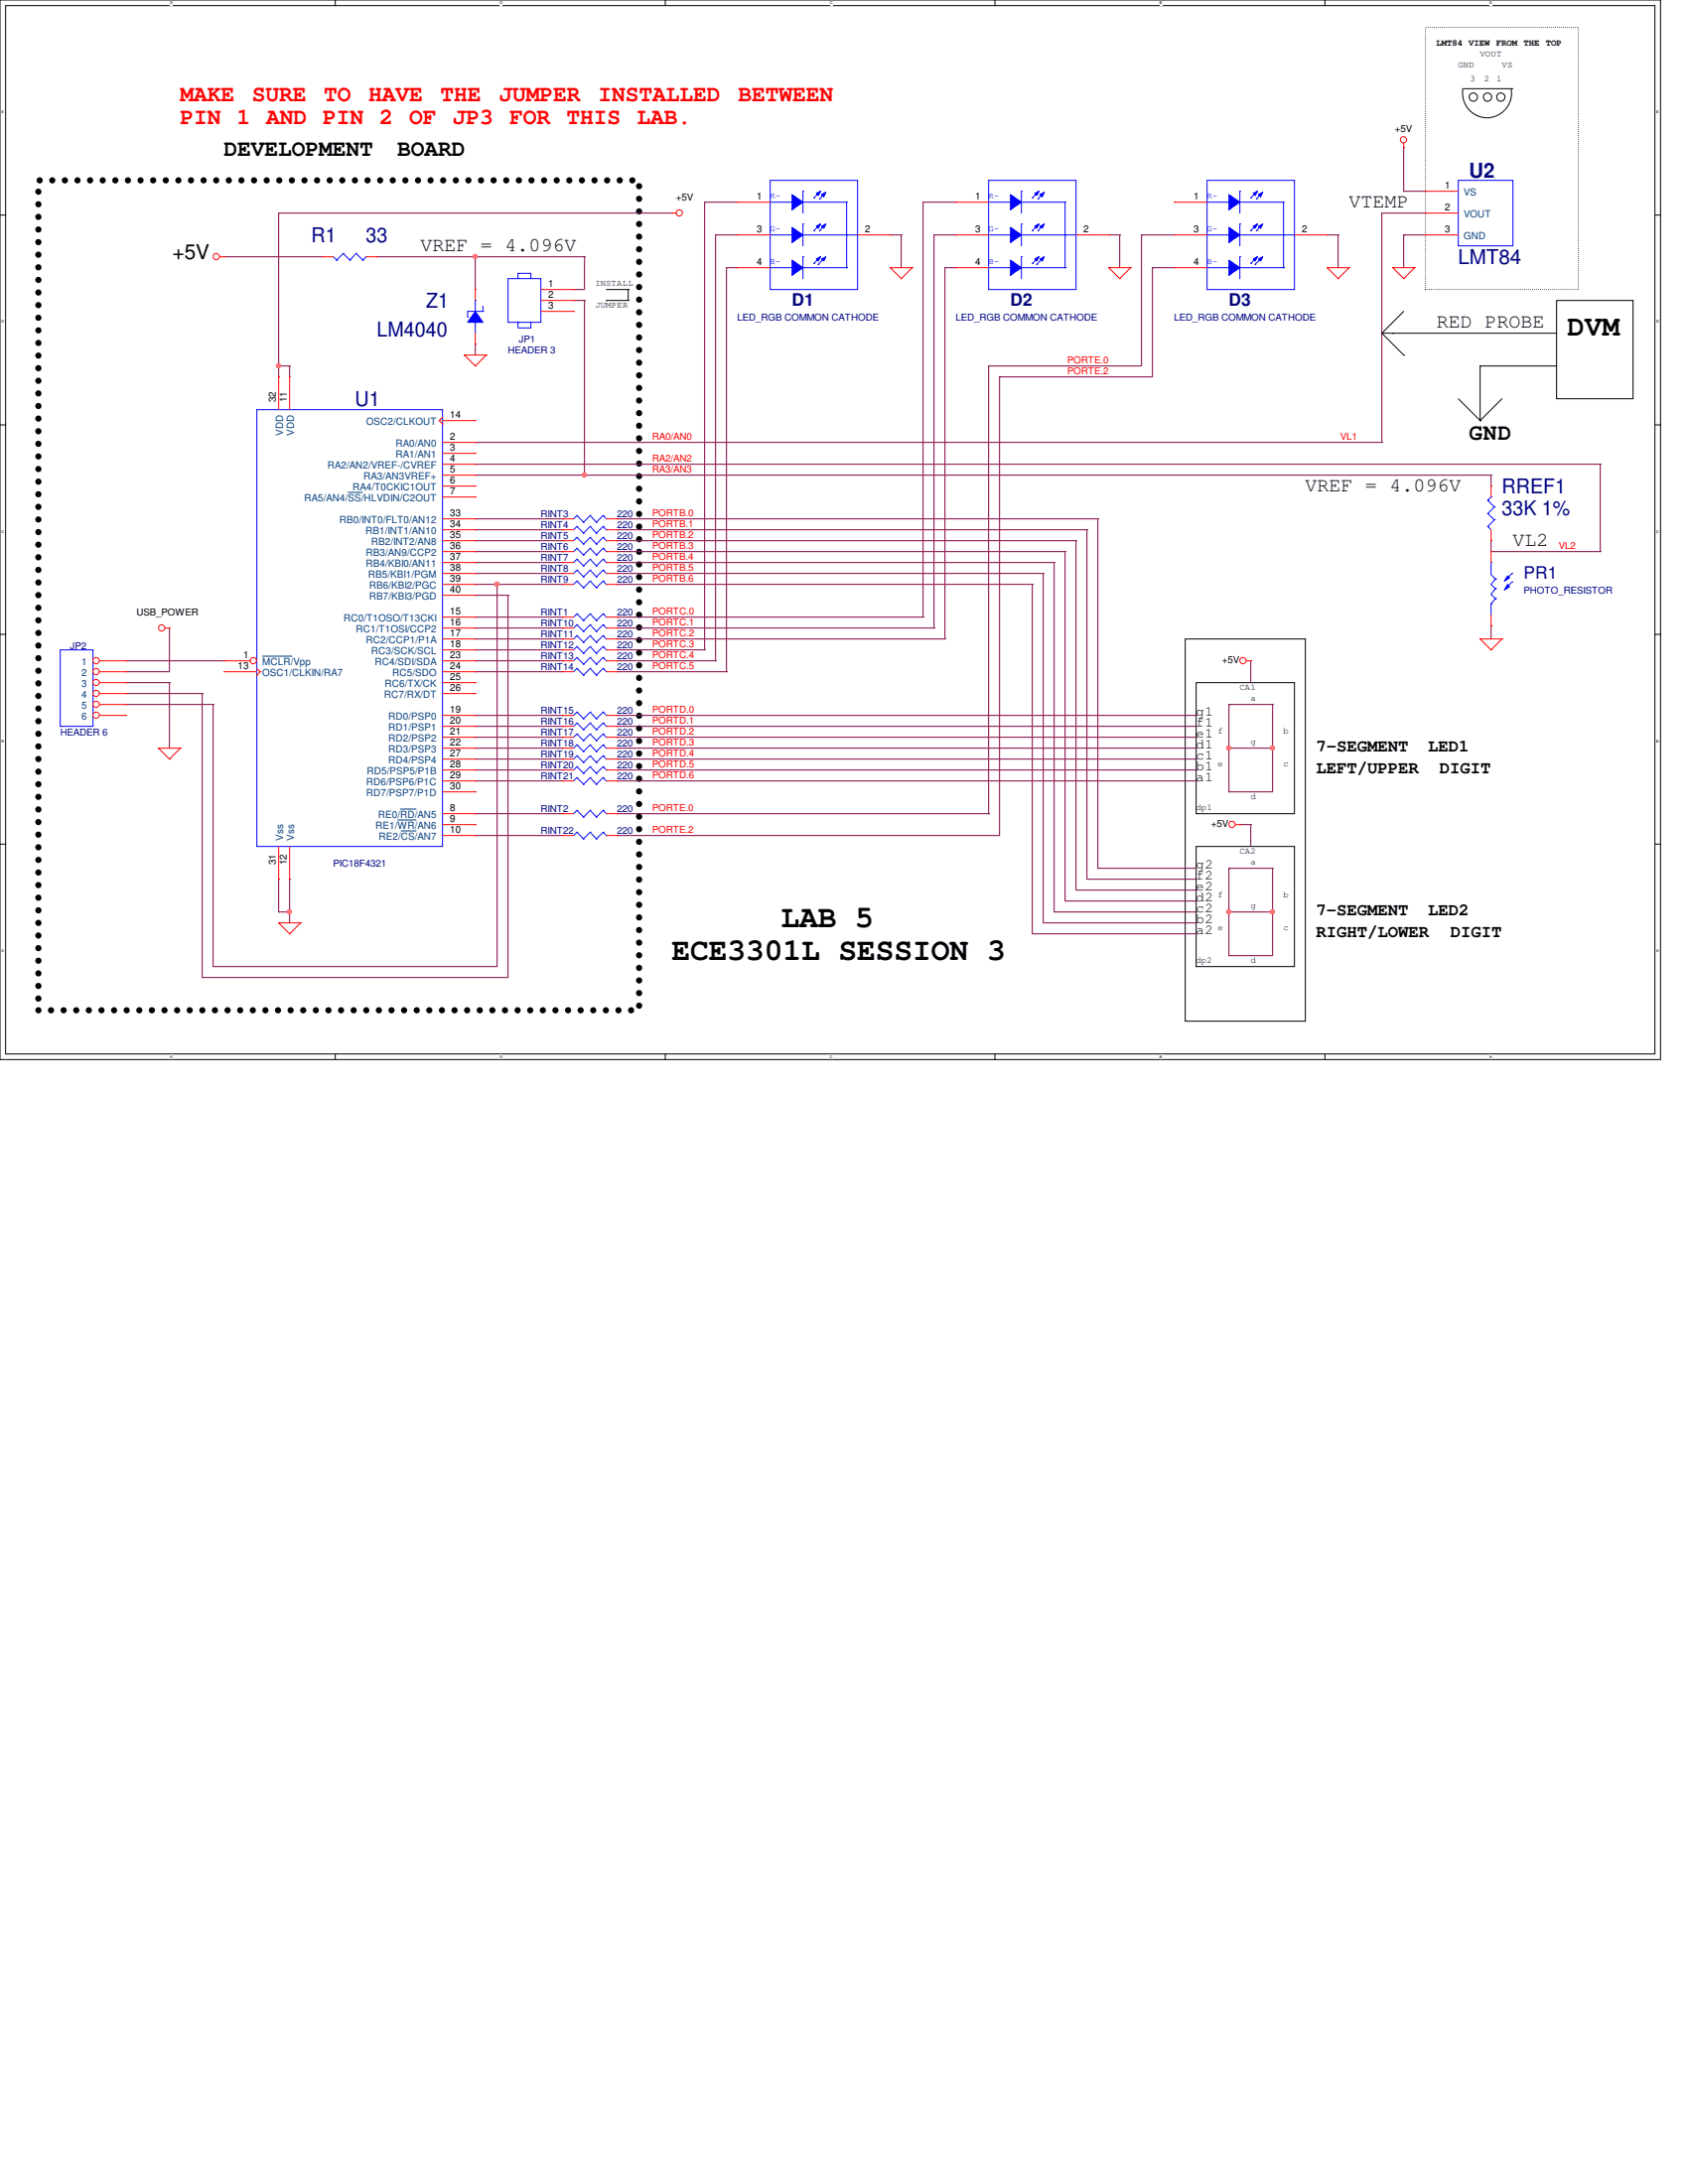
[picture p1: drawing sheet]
<svg xmlns="http://www.w3.org/2000/svg" width="216mm" height="279mm" viewBox="0 0 216 279" stroke-linecap="round" stroke-linejoin="round" font-family="sans-serif">
<path d="M0 0h212.4v135.6h-212.4zM.7 .7h211v134.1h-211z" fill="none" stroke="#000" stroke-width=".13"/>
<g fill="#fff">
<path d="M21.8 .1h.3v.6h-.3z"/>
<path d="M21.8 135h.3v.5h-.3z"/>
</g>
<path d="M42.9 0v.7M42.9 134.8v.8" fill="none" stroke="#000" stroke-width=".13"/>
<g fill="#fff">
<path d="M64 .1h.3v.6h-.3z"/>
<path d="M64 135h.3v.5h-.3z"/>
</g>
<path d="M85.1 0v.7M85.1 134.8v.8" fill="none" stroke="#000" stroke-width=".13"/>
<g fill="#fff">
<path d="M106.2 .1h.3v.6h-.3z"/>
<path d="M106.2 135h.3v.5h-.3z"/>
</g>
<path d="M127.3 0v.7M127.3 134.8v.8" fill="none" stroke="#000" stroke-width=".13"/>
<g fill="#fff">
<path d="M148.3 .1h.3v.6h-.3z"/>
<path d="M148.3 135h.3v.5h-.3z"/>
</g>
<path d="M169.5 0v.7M169.5 134.8v.8" fill="none" stroke="#000" stroke-width=".13"/>
<g fill="#fff">
<path d="M190.5 .1h.3v.6h-.3z"/>
<path d="M190.5 135h.3v.5h-.3z"/>
<path d="M.2 14.1h.3v.5h-.3z"/>
<path d="M211.9 14.1h.3v.5h-.3z"/>
<path d="M.2 40.9h.3v.5h-.3z"/>
<path d="M211.9 40.9h.3v.5h-.3z"/>
</g>
<path d="M0 27.5h.7M211.7 27.5h.7" fill="none" stroke="#000" stroke-width=".13"/>
<g fill="#fff">
<path d="M.2 67.7h.3v.6h-.3z"/>
<path d="M211.9 67.7h.3v.6h-.3z"/>
</g>
<path d="M0 54.4h.7M211.7 54.4h.7" fill="none" stroke="#000" stroke-width=".13"/>
<g fill="#fff">
<path d="M.2 94.5h.3v.6h-.3z"/>
<path d="M211.9 94.5h.3v.6h-.3z"/>
</g>
<path d="M0 81.2h.7M211.7 81.2h.7" fill="none" stroke="#000" stroke-width=".13"/>
<g fill="#fff">
<path d="M.2 121.4h.3v.5h-.3z"/>
<path d="M211.9 121.4h.3v.5h-.3z"/>
</g>
<g fill="none" stroke="#000" stroke-width=".13">
<path d="M187.1 11.4a3.1 3.1 0 0 0 3.1 3.7 3.1 3.1 0 0 0 3.1-3.7M187.1 11.3h6.3M193.4 11.3h.1M77.6 38.4h.1M77.6 37h2.7M77.6 38.4h2.7M80.3 38.4h.1M80.3 37h.1M80.3 37v1.4M179.5 39.8l-2.8 2.8M199.1 38.4h9.8v12.6h-9.8zM176.7 42.6h.1"/>
<path d="M176.7 42.6h22.4M176.7 42.6l2.8 2.8M178.1 42.6h.1M179.5 45.4h.1M186.5 51l2.8 2.8M189.3 46.8h.1M189.3 53.8h.1M189.3 46.8h9.8M189.3 46.8v7M192.1 51l-2.8 2.8M151.6 81.7h15.4v48.9h-15.4zM153 87.3h12.6v16.8h-12.6z"/>
<path d="M0 108h.7M153 108.3h12.6v15.4h-12.6zM211.7 108h.7"/>
<circle cx="188.4" cy="12.4" r=".54"/>
<circle cx="190.3" cy="12.4" r=".54"/>
<circle cx="192" cy="12.4" r=".54"/>
</g>
<path d="M4.9 23.1h76.8v106.1h-76.8z" fill="none" stroke="#000" stroke-width=".8" stroke-dasharray="0 1.6"/>
<path d="M182.3 3.5h19.6v33.5h-19.6z" fill="none" stroke="#000" stroke-width=".13" stroke-dasharray="0 .3"/>
<path d="M35.6 116.7h.1M35.6 116.7h1.4M37 116.7h.1M37 116.7v1.4" fill="none" stroke="#800040" stroke-width=".13"/>
<circle cx="37" cy="116.6" r=".29" fill="#f0f"/>
<circle cx="37" cy="116.6" r=".29" fill="none" stroke="#f0f" stroke-width=".13"/>
<g fill="none" stroke="#800040" stroke-width=".13">
<path d="M35.6 27.3h50.3M85.9 27.3h.1M35.6 46.8h.1M35.6 46.8h1.4M37 46.8h.1M37 46.8v1.4M60.8 76.2h.1M60.8 76.2h4.2M63.6 74.8h.1M63.6 74.8v48.9M65 76.2h.1M65 76.2v48.9"/>
<path d="M25.9 88.7h.1M25.9 88.7v36.4M27.3 90.1h.1M27.3 90.1v33.6M37 112.5h.1M37 112.5v4.2"/>
</g>
<circle cx="63.6" cy="74.7" r=".29" fill="#f0f"/>
<circle cx="63.6" cy="74.7" r=".29" fill="none" stroke="#f0f" stroke-width=".13"/>
<g fill="none" stroke="#800040" stroke-width=".13">
<path d="M35.6 27.3v19.5M35.6 46.8h.1M60.8 74.8h2.8M63.6 74.8h.1M16.1 85.9h.1M16.1 90.1h.1M16.1 88.7h.1M16.1 84.5h.1M16.1 87.3h.1M16.1 90.1h11.2M16.1 88.7h9.8M16.1 84.5h12.6"/>
<path d="M16.1 87.3h5.6M21.7 80.3h.1M21.7 87.3h.1M21.7 80.3v5.6h-5.6M21.7 87.3v8.4M25.9 125.1h.1M25.9 125.1h39.1"/>
</g>
<circle cx="35.6" cy="46.8" r=".29" fill="#f0f"/>
<circle cx="35.6" cy="46.8" r=".29" fill="none" stroke="#f0f" stroke-width=".13"/>
<path d="M28.7 32.9h.1M28.7 32.9h12.5M60.8 32.9h.1M60.8 32.9v4.1M35.6 112.5h.1M35.6 112.5v4.2M27.3 123.7h.1M27.3 123.7h36.3" fill="none" stroke="#800040" stroke-width=".13"/>
<circle cx="60.8" cy="32.8" r=".29" fill="#f0f"/>
<circle cx="60.8" cy="32.8" r=".29" fill="none" stroke="#f0f" stroke-width=".13"/>
<g fill="none" stroke="#800040" stroke-width=".13">
<path d="M48.2 32.9h.1M48.2 32.9h26.6M74.8 32.9h.1M113.9 30.1h.1M113.9 30.1h1.4M141.8 30.1h1.4M143.2 30.1h.1M146 30.1h.1M146 30.1h4.2M147.4 34.2h.1M147.4 34.2h2.8M60.8 44h.1"/>
<path d="M60.8 44v1.4M126.4 46.8h.1M126.4 46.8h19.6M127.8 48.2h.1M127.8 48.2h19.6M60.8 79h11.2M60.8 66.4h11.2M60.8 67.8h11.2M60.8 69.2h11.2M60.8 70.6h11.2M60.8 72h11.2M60.8 60.8h14"/>
<path d="M60.8 73.4h11.2M72 79h.1M72 66.4h.1M72 67.8h.1M72 69.2h.1M72 70.6h.1M72 72h.1M72 73.4h.1M74.8 60.8h.1M190.7 60.8h.1M190.7 60.8v1.4M60.8 84.5h11.2"/>
<path d="M60.8 91.5h11.2M60.8 92.9h11.2M60.8 94.3h11.2M60.8 95.7h11.2M60.8 97.1h11.2M60.8 98.5h11.2M60.8 80.3h11.2M60.8 81.7h11.2M60.8 83.1h11.2M72 91.5h.1M72 92.9h.1M72 94.3h.1"/>
<path d="M72 95.7h.1M72 97.1h.1M72 98.5h.1M72 80.3h.1M72 81.7h.1M72 83.1h.1M72 84.5h.1M79 84.5h.1M79 84.5h12.5M157.2 90.1h.1M157.2 95.7h.1M157.2 95.7h5.6"/>
<path d="M157.2 90.1h5.6M157.2 95.7v5.6M160 84.5h.1M160 84.5v2.8M162.8 95.7h.1M162.8 95.7v5.6h-5.6M60.8 106.9h.1M60.8 106.9h11.2M157.2 101.3h.1"/>
</g>
<circle cx="162.7" cy="95.7" r=".29" fill="#f0f"/>
<circle cx="162.7" cy="95.7" r=".29" fill="none" stroke="#f0f" stroke-width=".13"/>
<circle cx="157.2" cy="95.7" r=".29" fill="#f0f"/>
<circle cx="157.2" cy="95.7" r=".29" fill="none" stroke="#f0f" stroke-width=".13"/>
<g fill="none" stroke="#800040" stroke-width=".13">
<path d="M179.5 18.9h.1M179.5 18.9v5.6M90.1 25.9h.1M90.1 25.9h4.2M90.1 25.9v57.2M91.5 30.1h.1M91.5 30.1h2.8M91.5 30.1v54.4M92.9 34.2h.1M92.9 34.2h1.4M92.9 34.2v51.7M115.3 30.1h.1"/>
<path d="M115.3 30.1v4.1M119.5 30.1h.1M119.5 30.1h2.8M119.5 30.1v50.2M120.9 34.2h.1M120.9 34.2h1.4M120.9 34.2v47.5M122.3 25.9h.1M122.3 25.9h-4.2v53.1M146 30.1h.1M146 30.1v16.7M147.4 34.2h.1"/>
<path d="M147.4 34.2v14M179.5 30.1h.1M179.5 24.5h.1M179.5 30.1h2.8M179.5 30.1v4.1M179.5 24.5h2.8M182.3 27.3h.1M182.3 27.3h-5.6v29.3M60.8 59.4h.1M60.8 56.6h.1M60.8 59.4h143.9M60.8 56.6h115.9"/>
<path d="M126.4 46.8v57.3M127.8 48.2h.1M127.8 48.2v58.7M176.7 56.6h.1M204.7 59.4h.1M204.7 59.4v11.2M63.6 74.8h8.4M72 74.8h.1M79 74.8h.1M79 66.4h.1M79 67.8h.1M79 69.2h.1"/>
<path d="M79 70.6h.1M79 72h.1M79 73.4h.1M79 74.8h53M79 66.4h61.4M79 67.8h60M79 69.2h58.6M79 70.6h57.2M79 72h55.8M79 73.4h54.4M118.1 79h.1M132 74.8h.1"/>
<path d="M132 74.8v44.7h21M133.4 73.4h.1M133.4 73.4v44.7h19.6M134.8 72h.1M134.8 72v44.7h18.2M136.2 70.6h.1M136.2 70.6v44.7h16.8M137.6 69.2h.1M137.6 69.2v44.7h15.4M139 67.8h.1M139 67.8v44.7h14M140.4 66.4h.1"/>
<path d="M140.4 66.4v44.7M190.7 69.2h.1M190.7 69.2v1.4h14M204.7 70.6h.1M60.8 99.9h.1M60.8 99.9h11.2M79 83.1h.1M79 85.9h.1M79 99.9h74M79 83.1h11.1M79 85.9h13.9M90.1 83.1h.1"/>
<path d="M91.5 84.5h.1M92.9 85.9h.1M119.5 80.3h.1M120.9 81.7h.1M153 99.9h.1M157.2 90.1h.1M157.2 90.1v5.6M162.8 90.1h.1M162.8 90.1v5.6M190.7 80.1h.1M190.7 80.1v1.6M60.8 104.1h11.2"/>
<path d="M72 104.1h.1M126.4 104.1h.1M140.4 111.1h.1M140.4 111.1h12.6M153 112.5h.1M153 113.9h.1M153 115.3h.1M153 116.7h.1M153 118.1h.1M153 119.5h.1M157.2 111.1h.1M157.2 116.7h.1"/>
<path d="M157.2 116.7v5.6M157.2 116.7h5.6M157.2 111.1h5.6M160 105.5h.1M160 105.5v2.8M162.8 116.7h.1M162.8 116.7v5.6h-5.6M157.2 122.3h.1"/>
</g>
<circle cx="162.7" cy="116.6" r=".29" fill="#f0f"/>
<circle cx="162.7" cy="116.6" r=".29" fill="none" stroke="#f0f" stroke-width=".13"/>
<circle cx="157.2" cy="116.6" r=".29" fill="#f0f"/>
<circle cx="157.2" cy="116.6" r=".29" fill="none" stroke="#f0f" stroke-width=".13"/>
<g fill="none" stroke="#800040" stroke-width=".13">
<path d="M73.4 37h.1M73.4 38.4h.1M73.4 38.4h1.4M74.8 32.9h.1M74.8 38.4h.1M74.8 32.9v4.1h-1.4M74.8 38.4v22.4M143.2 30.1h.1M143.2 30.1v4.1M169.8 30.1h.1M169.8 30.1h1.4M171.2 30.1h.1"/>
<path d="M171.2 30.1v4.1M74.8 60.8h.1M74.8 60.8h115.9M79 91.5h74M79 92.9h74M79 94.3h74M79 95.7h74M79 97.1h74M79 98.5h74M153 91.5h.1M153 92.9h.1M153 94.3h.1"/>
<path d="M153 95.7h.1M153 97.1h.1M153 98.5h.1M157.2 111.1h.1M157.2 111.1v5.6M158.6 105.5h.1M158.6 105.5h1.4M162.8 111.1h.1M162.8 111.1v5.6"/>
</g>
<circle cx="74.7" cy="60.8" r=".29" fill="#f0f"/>
<circle cx="74.7" cy="60.8" r=".29" fill="none" stroke="#f0f" stroke-width=".13"/>
<g fill="none" stroke="#800040" stroke-width=".13">
<path d="M35.6 48.2h.1M35.6 46.8v1.4M79 79h.1M79 79h39.1M60.8 85.9h11.2M72 85.9h.1M79 80.3h.1M79 81.7h.1M79 80.3h40.5M79 81.7h41.9M79 106.9h.1M79 104.1h47.4"/>
<path d="M79 106.9h48.8M126.4 104.1h.1"/>
</g>
<g fill="none" stroke="#f00" stroke-width=".13">
<path d="M179.5 18.9h.1M179.5 18.3v.6M28.1 32.9h.6M28.7 32.9h.1M85.9 27.3h.1M85.9 27.3h.6M113.9 34.2h.1M113.9 34.2h2.8M113.9 34.2l1.4 1.4M115.3 35.6h.1M116.7 34.2h.1M116.7 34.2l-1.4 1.4"/>
<path d="M141.8 34.2h.1M141.8 34.2h2.8M141.8 34.2l1.4 1.4M143.2 35.6h.1M144.6 34.2h.1M144.6 34.2l-1.4 1.4M169.8 34.2h.1M169.8 34.2h2.8M169.8 34.2l1.4 1.4M171.2 35.6h.1M172.6 34.2h.1M172.6 34.2l-1.4 1.4"/>
<path d="M178.1 34.2h.1M178.1 34.2h2.8M178.1 34.2l1.4 1.4M179.5 35.6h.1M180.9 34.2h.1M180.9 34.2l-1.4 1.4M59.4 45.4h.1M59.4 45.4h2.8M59.4 45.4l1.4 1.4M60.8 46.8h.1M62.2 45.4h.1M62.2 45.4l-1.4 1.4"/>
<path d="M20.3 95.7h.1M20.3 95.7h2.8M20.3 95.7l1.4 1.4M21.1 80.3h.6M21.7 97.1h.1M21.7 80.3h.1M23.1 95.7h.1M23.1 95.7l-1.4 1.4M159.4 84.5h.6M160 84.5h.1M189.3 81.7h.1M189.3 81.7h2.8"/>
<path d="M189.3 81.7l1.4 1.4M190.7 83.1h.1M192.1 81.7h.1M192.1 81.7l-1.4 1.4M35.6 118.1h.1M35.6 118.1h2.8M35.6 118.1l1.4 1.4M37 119.5h.1M38.4 118.1h.1M38.4 118.1l-1.4 1.4M158 105.5h.6M158.6 105.5h.1"/>
<circle cx="179.5" cy="17.9" r=".4"/>
<circle cx="27.7" cy="32.8" r=".4"/>
<circle cx="86.9" cy="27.2" r=".4"/>
<circle cx="20.7" cy="80.3" r=".4"/>
<circle cx="159" cy="84.5" r=".4"/>
<circle cx="157.6" cy="105.5" r=".4"/>
</g>
<path d="M59.8 39.8h.1M59.8 39.8h2M59.8 39.8v.8M60.8 38.4h.1M60.8 38.4v1.4M61.8 39.8h.1M61.8 39.2v.6M59.8 40.6h.1M60.8 41.2h.1M60.8 41.2v1.4" fill="none" stroke="#00f" stroke-width=".13"/>
<path d="M60.8 39.8l1 1.4h-2z" fill-rule="evenodd" fill="#00f"/>
<g fill="none" stroke="#00f" stroke-width=".13">
<path d="M60.8 39.8l1 1.4h-2zM190.7 77.3h.1M190.7 77.3v1.4M193.4 74.5h.1M193.4 73.4h.1M193.4 74.5l-.9 .8M193.4 73.4l-.9 .8M73.8 99.5h.1M73.8 95.3h.1M73.8 98.1h.1M73.8 85.5h.1M73.8 99.5l-.4 .4"/>
<path d="M73.8 99.5l.8 .8M73.8 95.3l-.4 .4M73.8 95.3l.8 .8M73.8 98.1l-.4 .4M73.8 98.1l.8 .8M73.8 85.5l-.4 .4M73.8 85.5l.8 .9M74.6 96.1h.1M74.6 98.9h.1M74.6 86.4h.1M75.5 99.5h.1M75.5 95.3h.1"/>
<path d="M75.5 98.1h.1M75.5 85.5h.1M75.5 99.5l-.9 .8M75.5 99.5l.8 .8M75.5 95.3l-.9 .8M75.5 95.3l.8 .8M75.5 98.1l-.9 .8M75.5 98.1l.8 .8M75.5 85.5l-.9 .9M75.5 85.5l.8 .9M76.3 96.1h.1M76.3 98.9h.1"/>
<path d="M76.3 86.4h.1M77.1 99.5h.1M77.1 95.3h.1M77.1 98.1h.1M77.1 85.5h.1M77.1 99.5l-.8 .8M77.1 99.5l.5 .4M77.1 95.3l-.8 .8M77.1 95.3l.5 .4M77.1 98.1l-.8 .8M77.1 98.1l.5 .4M77.1 85.5l-.8 .9"/>
<path d="M77.1 85.5l.5 .4M77.6 99.9h.1M77.6 95.7h.1M77.6 98.5h.1M77.6 85.9h.1M74.6 100.3h.1M76.3 100.3h.1"/>
</g>
<g fill="none" stroke="#f00" stroke-width=".13">
<path d="M60.8 37h.1M60.8 37v1.4M60.8 44h.1M60.8 42.6v1.4M72 99.9h.1M72 95.7h.1M72 98.5h.1M72 85.9h.1M72 99.9h1.4M72 95.7h1.4M72 98.5h1.4M72 85.9h1.4"/>
<path d="M77.6 99.9h1.4M77.6 95.7h1.4M77.6 98.5h1.4M77.6 85.9h1.4M79 99.9h.1M79 95.7h.1M79 98.5h.1M79 85.9h.1"/>
</g>
<path d="M192.8 73.7l.3 .2-.7 .4z" fill="#00f"/>
<path d="M192.8 73.7l.3 .2-.7 .4z" fill="none" stroke="#00f" stroke-width=".13"/>
<path d="M192.8 74.8l.3 .3-.7 .4z" fill="#00f"/>
<g fill="none" stroke="#00f" stroke-width=".13">
<path d="M73.8 72.9h.1M73.8 71.5h.1M73.8 72.9l-.4 .5M73.8 72.9l.8 .9M73.8 71.5l-.4 .5M73.8 71.5l.8 .9M74.6 73.8h.1M74.6 72.4h.1M75.5 72.9h.1M75.5 71.5h.1M75.5 72.9l-.9 .9M75.5 72.9l.8 .9"/>
<path d="M75.5 71.5l-.9 .9M75.5 71.5l.8 .9M76.3 73.8h.1M76.3 72.4h.1M77.1 72.9h.1M77.1 71.5h.1M77.1 72.9l-.8 .9M77.1 72.9l.5 .5M77.1 71.5l-.8 .9M77.1 71.5l.5 .5M77.6 73.4h.1M77.6 72h.1"/>
<path d="M190.3 67.4h.1M190.3 65.7h.1M190.3 64h.1M190.3 67.4l.4 .4M190.3 65.7l.8 .8M190.3 64l.8 .9M190.7 72h.1M190.7 63.6h.1M190.7 72v1.5l.6 .6M190.7 63.6l-.4 .4M191.1 66.5h.1M191.1 64.9h.1"/>
<path d="M191.1 66.5l-.8 .9M191.1 64.9l-.8 .8M191.3 76.6h.1M191.3 75.3h.1M191.3 74.1h.1M191.3 76.6l-.6 .7M191.3 75.3l-.6 .7 .6 .6M191.3 74.1l-.6 .7 .6 .5M192.8 74.8l.3 .3-.7 .4zM7.7 83.1h4.2v9.8h-4.2zM73.8 92.5h.1M73.8 92.5l-.4 .4"/>
<path d="M73.8 92.5l.8 .8M74.6 93.3h.1M75.5 92.5h.1M75.5 92.5l-.9 .8M75.5 92.5l.8 .8M76.3 93.3h.1M77.1 92.5h.1M77.1 92.5l-.8 .8M77.1 92.5l.5 .4M77.6 92.9h.1"/>
</g>
<g fill="none" stroke="#f00" stroke-width=".13">
<path d="M72 73.4h.1M72 72h.1M72 73.4h1.4M72 72h1.4M77.6 73.4h1.4M77.6 72h1.4M79 73.4h.1M79 72h.1M190.7 70.6h.1M190.7 69.2h.1M190.7 62.2h.1M190.7 62.2v1.4"/>
<path d="M190.7 67.8v1.4M190.7 70.6v1.4M190.7 78.7v1.4M72 92.9h.1M72 92.9h1.4M77.6 92.9h1.4M79 92.9h.1M190.7 80.1h.1"/>
</g>
<circle cx="12.3" cy="84.5" r=".4" fill="#fff"/>
<g fill="none" stroke="#f00" stroke-width=".13">
<path d="M12.7 84.5h3.4M16.1 84.5h.1"/>
<circle cx="12.3" cy="84.5" r=".4"/>
</g>
<circle cx="12.3" cy="85.9" r=".4" fill="#fff"/>
<g fill="none" stroke="#f00" stroke-width=".13">
<path d="M12.7 85.9h3.4M16.1 85.9h.1"/>
<circle cx="12.3" cy="85.9" r=".4"/>
</g>
<circle cx="12.3" cy="87.3" r=".4" fill="#fff"/>
<g fill="none" stroke="#f00" stroke-width=".13">
<path d="M12.7 87.3h3.4M16.1 87.3h.1"/>
<circle cx="12.3" cy="87.3" r=".4"/>
</g>
<circle cx="12.3" cy="88.7" r=".4" fill="#fff"/>
<g fill="none" stroke="#f00" stroke-width=".13">
<path d="M12.7 88.7h3.4M16.1 88.7h.1"/>
<circle cx="12.3" cy="88.7" r=".4"/>
</g>
<circle cx="12.3" cy="90.1" r=".4" fill="#fff"/>
<g fill="none" stroke="#f00" stroke-width=".13">
<path d="M12.7 90.1h3.4M16.1 90.1h.1"/>
<circle cx="12.3" cy="90.1" r=".4"/>
</g>
<circle cx="12.3" cy="91.5" r=".4" fill="#fff"/>
<g fill="none" stroke="#f00" stroke-width=".13">
<path d="M41.2 32.9h.1M41.2 32.9h1.4M46.8 32.9h1.4M48.2 32.9h.1M72 70.6h.1M72 67.8h.1M72 66.4h.1M72 79h.1M72 70.6h1.4M72 67.8h1.4M72 66.4h1.4M72 79h1.4"/>
<path d="M77.6 70.6h1.4M77.6 67.8h1.4M77.6 66.4h1.4M77.6 79h1.4M79 70.6h.1M79 67.8h.1M79 66.4h.1M79 79h.1M12.7 91.5h3.4M16.1 91.5h.1M72 83.1h.1M72 80.3h.1"/>
<path d="M72 83.1h1.4M72 80.3h1.4M77.6 83.1h1.4M77.6 80.3h1.4M79 83.1h.1M79 80.3h.1M72 104.1h.1M72 106.9h.1M72 104.1h1.4M72 106.9h1.4M77.6 104.1h1.4M77.6 106.9h1.4"/>
<path d="M79 104.1h.1M79 106.9h.1"/>
<circle cx="12.3" cy="91.5" r=".4"/>
</g>
<g fill="none" stroke="#00f" stroke-width=".13">
<path d="M42.6 32.9l.5 .4M43.1 33.3h.1M43.9 32.4h.1M43.9 32.4l-.8 .9M43.9 32.4l.8 .9M44.7 33.3h.1M45.6 32.4h.1M45.6 32.4l-.9 .9M45.6 32.4l.8 .9M46.4 33.3h.1M46.8 32.9h.1M46.8 32.9l-.4 .4"/>
<path d="M73.8 70.1h.1M73.8 67.4h.1M73.8 66h.1M73.8 78.5h.1M73.8 79.9h.1M73.8 70.1l-.4 .5M73.8 70.1l.8 .9M73.8 67.4l-.4 .4M73.8 67.4l.8 .8M73.8 66l-.4 .4M73.8 66l.8 .8M73.8 78.5l-.4 .5"/>
<path d="M73.8 78.5l.8 .9M73.8 79.9l-.4 .4M73.8 79.9l.8 .9M74.6 71h.1M74.6 68.2h.1M74.6 66.8h.1M74.6 79.4h.1M75.5 70.1h.1M75.5 67.4h.1M75.5 66h.1M75.5 78.5h.1M75.5 79.9h.1"/>
<path d="M75.5 70.1l-.9 .9M75.5 70.1l.8 .9M75.5 67.4l-.9 .8M75.5 67.4l.8 .8M75.5 66l-.9 .8M75.5 66l.8 .8M75.5 78.5l-.9 .9M75.5 78.5l.8 .9M75.5 79.9l-.9 .9M75.5 79.9l.8 .9M76.3 71h.1M76.3 68.2h.1"/>
<path d="M76.3 66.8h.1M76.3 79.4h.1M77.1 70.1h.1M77.1 67.4h.1M77.1 66h.1M77.1 78.5h.1M77.1 79.9h.1M77.1 70.1l-.8 .9M77.1 70.1l.5 .5M77.1 67.4l-.8 .8M77.1 67.4l.5 .4M77.1 66l-.8 .8"/>
<path d="M77.1 66l.5 .4M77.1 78.5l-.8 .9M77.1 78.5l.5 .5M77.1 79.9l-.8 .9M77.1 79.9l.5 .4M77.6 70.6h.1M77.6 67.8h.1M77.6 66.4h.1M77.6 79h.1M73.8 82.7h.1M73.8 82.7l-.4 .4M73.8 82.7l.8 .9"/>
<path d="M74.6 83.6h.1M74.6 80.8h.1M75.5 82.7h.1M75.5 82.7l-.9 .9M75.5 82.7l.8 .9M76.3 83.6h.1M76.3 80.8h.1M77.1 82.7h.1M77.1 82.7l-.8 .9M77.1 82.7l.5 .4M77.6 83.1h.1M77.6 80.3h.1"/>
<path d="M73.8 103.7h.1M73.8 106.5h.1M73.8 103.7l-.4 .4M73.8 103.7l.8 .8M73.8 106.5l-.4 .4M73.8 106.5l.8 .8M74.6 104.5h.1M74.6 107.3h.1M75.5 103.7h.1M75.5 106.5h.1M75.5 103.7l-.9 .8M75.5 103.7l.8 .8"/>
<path d="M75.5 106.5l-.9 .8M75.5 106.5l.8 .8M76.3 104.5h.1M76.3 107.3h.1M77.1 103.7h.1M77.1 106.5h.1M77.1 103.7l-.8 .8M77.1 103.7l.5 .4M77.1 106.5l-.8 .8M77.1 106.5l.5 .4M77.6 104.1h.1M77.6 106.9h.1"/>
</g>
<path d="M101.3 24.9l1.4 1-1.4 .9z" fill-rule="evenodd" fill="#00f"/>
<path d="M101.3 24.9l1.4 1-1.4 .9z" fill="none" stroke="#00f" stroke-width=".13"/>
<path d="M104.4 24.8l.5-.3-.3 .5z" fill-rule="evenodd" fill="#00f"/>
<path d="M104.1 25.3h.1M104.4 24.8l.5-.3-.3 .5zM104.9 24.5l-.8 .8" fill="none" stroke="#00f" stroke-width=".13"/>
<path d="M105.1 24.9l.5-.3-.2 .6z" fill-rule="evenodd" fill="#00f"/>
<path d="M98.5 25.9h9.8M102.7 24.5h.1M102.7 24.5v2.8M104.1 33.7h.1M104.9 32.9l-.8 .8M105.1 24.9l.5-.3-.2 .6zM108.3 25.9h.1" fill="none" stroke="#00f" stroke-width=".13"/>
<path d="M101.3 29.1l1.4 1-1.4 .9z" fill-rule="evenodd" fill="#00f"/>
<path d="M101.3 29.1l1.4 1-1.4 .9z" fill="none" stroke="#00f" stroke-width=".13"/>
<path d="M101.3 33.3l1.4 .9-1.4 1z" fill-rule="evenodd" fill="#00f"/>
<path d="M98.5 30.1h9.8M98.5 34.2h9.8M101.3 33.3l1.4 .9-1.4 1zM104.6 33.8h.1M104.8 29.5h.1M105.5 33l-.9 .8M105.6 28.7l-.8 .8M108.3 30.1h.1M108.3 34.2h.1" fill="none" stroke="#00f" stroke-width=".13"/>
<path d="M104.4 29l.5-.3-.3 .5z" fill-rule="evenodd" fill="#00f"/>
<path d="M104.4 29l.5-.3-.3 .5z" fill="none" stroke="#00f" stroke-width=".13"/>
<path d="M105.1 29l.5-.3-.2 .5z" fill-rule="evenodd" fill="#00f"/>
<path d="M105.1 29l.5-.3-.2 .5z" fill="none" stroke="#00f" stroke-width=".13"/>
<path d="M104.4 33.1l.5-.2-.3 .5z" fill-rule="evenodd" fill="#00f"/>
<path d="M104.4 33.1l.5-.2-.3 .5z" fill="none" stroke="#00f" stroke-width=".13"/>
<path d="M105.1 33.1l.5-.2-.2 .5z" fill-rule="evenodd" fill="#00f"/>
<g fill="none" stroke="#00f" stroke-width=".13">
<path d="M98.5 23.1h11.2v13.9h-11.2zM102.7 28.7h.1M102.7 32.9h.1M102.7 28.7v2.8M102.7 32.9v2.7M104.1 29.5h.1M104.8 25.4h.1M104.9 28.7l-.8 .8M105.1 33.1l.5-.2-.2 .5zM105.6 24.6l-.8 .8M108.3 34.2h.1M108.3 25.9v8.3"/>
<path d="M108.3 30.1h1.4M109.7 30.1h.1"/>
</g>
<path d="M94.3 25.9h.1M94.3 30.1h.1M94.3 34.2h.1M94.3 25.9h4.2M94.3 30.1h4.2M94.3 34.2h4.2M109.7 30.1h4.2M113.9 30.1h.1" fill="none" stroke="#f00" stroke-width=".13"/>
<path d="M129.2 24.9l1.4 1-1.4 .9z" fill-rule="evenodd" fill="#00f"/>
<path d="M129.2 24.9l1.4 1-1.4 .9z" fill="none" stroke="#00f" stroke-width=".13"/>
<path d="M132.3 24.8l.6-.3-.3 .5z" fill-rule="evenodd" fill="#00f"/>
<path d="M132 25.3h.1M132.3 24.8l.6-.3-.3 .5zM132.9 24.5l-.9 .8" fill="none" stroke="#00f" stroke-width=".13"/>
<path d="M133 24.9l.6-.3-.3 .6z" fill-rule="evenodd" fill="#00f"/>
<path d="M126.4 25.9h9.8M130.6 24.5h.1M130.6 24.5v2.8M132 33.7h.1M132.9 32.9l-.9 .8M133 24.9l.6-.3-.3 .6zM136.2 25.9h.1" fill="none" stroke="#00f" stroke-width=".13"/>
<path d="M129.2 29.1l1.4 1-1.4 .9z" fill-rule="evenodd" fill="#00f"/>
<path d="M129.2 29.1l1.4 1-1.4 .9z" fill="none" stroke="#00f" stroke-width=".13"/>
<path d="M129.2 33.3l1.4 .9-1.4 1z" fill-rule="evenodd" fill="#00f"/>
<path d="M126.4 30.1h9.8M126.4 34.2h9.8M129.2 33.3l1.4 .9-1.4 1zM132.6 33.8h.1M132.8 29.5h.1M133.4 33l-.8 .8M133.6 28.7l-.8 .8M136.2 30.1h.1M136.2 34.2h.1" fill="none" stroke="#00f" stroke-width=".13"/>
<path d="M132.3 29l.6-.3-.3 .5z" fill-rule="evenodd" fill="#00f"/>
<path d="M132.3 29l.6-.3-.3 .5z" fill="none" stroke="#00f" stroke-width=".13"/>
<path d="M133 29l.6-.3-.3 .5z" fill-rule="evenodd" fill="#00f"/>
<path d="M133 29l.6-.3-.3 .5z" fill="none" stroke="#00f" stroke-width=".13"/>
<path d="M132.3 33.1l.6-.2-.3 .5z" fill-rule="evenodd" fill="#00f"/>
<path d="M132.3 33.1l.6-.2-.3 .5z" fill="none" stroke="#00f" stroke-width=".13"/>
<path d="M133 33.1l.6-.2-.3 .5z" fill-rule="evenodd" fill="#00f"/>
<g fill="none" stroke="#00f" stroke-width=".13">
<path d="M126.4 23.1h11.2v13.9h-11.2zM130.6 28.7h.1M130.6 32.9h.1M130.6 28.7v2.8M130.6 32.9v2.7M132 29.5h.1M132.8 25.4h.1M132.9 28.7l-.9 .8M133 33.1l.6-.2-.3 .5zM133.6 24.6l-.8 .8M136.2 34.2h.1M136.2 25.9v8.3"/>
<path d="M136.2 30.1h1.4M137.6 30.1h.1M32.9 52.4h23.7v55.9h-23.7z"/>
</g>
<path d="M122.3 25.9h.1M122.3 30.1h.1M122.3 34.2h.1M122.3 25.9h4.1M122.3 30.1h4.1M122.3 34.2h4.1M137.6 30.1h4.2M141.8 30.1h.1" fill="none" stroke="#f00" stroke-width=".13"/>
<circle cx="32.4" cy="84.5" r=".4" fill="#fff"/>
<g fill="none" stroke="#f00" stroke-width=".13">
<path d="M69.2 37h4.2M69.2 38.4h4.2M69.2 39.8h4.2M73.4 37h.1M73.4 38.4h.1M73.4 39.8h.1M182.3 24.5h.1M182.3 27.3h.1M182.3 30.1h.1M182.3 24.5h4.2M182.3 27.3h4.2M182.3 30.1h4.2"/>
<path d="M35.6 48.2h.1M35.6 48.2v4.2M37 48.2h.1M37 48.2v4.2M56.2 53.8h.1M56.2 53.8l.4 .4M56.6 54.2h.1M56.6 56.6h4.2M56.6 58h4.2M56.6 59.4h4.2M56.6 53.4l-.4 .4M56.6 53.8h4.2"/>
<path d="M60.8 56.6h.1M60.8 58h.1M60.8 59.4h.1M60.8 53.8h.1M56.6 60.8h4.2M56.6 62.2h4.2M56.6 63.6h4.2M56.6 66.4h4.2M56.6 67.8h4.2M56.6 69.2h4.2M56.6 70.6h4.2M56.6 72h4.2"/>
<path d="M56.6 73.4h4.2M56.6 74.8h4.2M56.6 76.2h4.2M56.6 79h4.2M60.8 60.8h.1M60.8 62.2h.1M60.8 63.6h.1M60.8 66.4h.1M60.8 67.8h.1M60.8 69.2h.1M60.8 70.6h.1M60.8 72h.1"/>
<path d="M60.8 73.4h.1M60.8 74.8h.1M60.8 76.2h.1M60.8 79h.1M72 69.2h.1M72 74.8h.1M72 69.2h1.4M72 74.8h1.4M77.6 69.2h1.4M77.6 74.8h1.4M79 69.2h.1M79 74.8h.1"/>
<path d="M28.7 84.5h.1M28.7 85.9h.1M28.7 84.5h3.3M28.7 85.9h4.2M32.9 86.4h.1M32.9 85.5l.4 .4M33.3 85.9h.1M33.3 85.9l-.4 .5M56.6 84.5h4.2M56.6 85.9h4.2M56.6 91.5h4.2M56.6 92.9h4.2"/>
<path d="M56.6 94.3h4.2M56.6 95.7h4.2M56.6 97.1h4.2M56.6 98.5h4.2M56.6 99.9h4.2M56.6 88.7h4.2M56.6 87.3h4.2M56.6 83.1h4.2M56.6 81.7h4.2M56.6 80.3h4.2M60.8 91.5h.1M60.8 92.9h.1"/>
<path d="M60.8 94.3h.1M60.8 95.7h.1M60.8 97.1h.1M60.8 98.5h.1M60.8 99.9h.1M60.8 88.7h.1M60.8 87.3h.1M60.8 85.9h.1M60.8 84.5h.1M60.8 83.1h.1M60.8 81.7h.1M60.8 80.3h.1"/>
<path d="M72 91.5h.1M72 81.7h.1M72 94.3h.1M72 91.5h1.4M72 94.3h1.4M72 81.7h1.4M77.6 91.5h1.4M77.6 94.3h1.4M77.6 81.7h1.4M79 91.5h.1M79 81.7h.1M79 94.3h.1"/>
<path d="M35.6 112.5h.1M35.6 108.3v4.2M37 112.5h.1M37 108.3v4.2M56.6 104.1h4.2M56.6 105.5h4.2M56.6 106.9h4.2M56.6 101.3h4.2M60.8 104.1h.1M60.8 105.5h.1M60.8 106.9h.1M60.8 101.3h.1"/>
<circle cx="32.4" cy="84.5" r=".4"/>
</g>
<path d="M44.5 63h1.7M46.2 63h.1M33.6 83.9h3.6M37.2 83.9h.1M50.9 104.9h2.2M51.2 103.5h1.9M51.3 106.3h1.8M53.1 103.5h.1M53.1 104.9h.1M53.1 106.3h.1" fill="none" stroke="#004080" stroke-width=".13"/>
<g fill="none" stroke="#00f" stroke-width=".13">
<path d="M65 35.6h4.2v5.6h-4.2zM66.3 35.6v-.6h1.6v.6h-.1M186.5 23.1h7v8.4h-7zM66.4 41.2h-.1v.8h1.6v-.8M73.8 68.7h.1M73.8 74.3h.1M73.8 68.7l-.4 .5M73.8 68.7l.8 .9M73.8 74.3l-.4 .5M73.8 74.3l.8 .9M74.6 69.6h.1M74.6 75.2h.1"/>
<path d="M75.5 68.7h.1M75.5 74.3h.1M75.5 68.7l-.9 .9M75.5 68.7l.8 .9M75.5 74.3l-.9 .9M75.5 74.3l.8 .9M76.3 69.6h.1M76.3 75.2h.1M77.1 68.7h.1M77.1 74.3h.1M77.1 68.7l-.8 .9M77.1 68.7l.5 .5"/>
<path d="M77.1 74.3l-.8 .9M77.1 74.3l.5 .5M77.6 69.2h.1M77.6 74.8h.1M73.8 91.1h.1M73.8 81.3h.1M73.8 93.9h.1M73.8 91.1l-.4 .4M73.8 91.1l.8 .8M73.8 81.3l-.4 .4M73.8 81.3l.8 .9M73.8 93.9l-.4 .4"/>
<path d="M73.8 93.9l.8 .8M74.6 91.9h.1M74.6 82.2h.1M74.6 94.7h.1M75.5 91.1h.1M75.5 81.3h.1M75.5 93.9h.1M75.5 91.1l-.9 .8M75.5 91.1l.8 .8M75.5 81.3l-.9 .9M75.5 81.3l.8 .9M75.5 93.9l-.9 .8"/>
<path d="M75.5 93.9l.8 .8M76.3 91.9h.1M76.3 82.2h.1M76.3 94.7h.1M77.1 91.1h.1M77.1 81.3h.1M77.1 93.9h.1M77.1 91.1l-.8 .8M77.1 91.1l.5 .4M77.1 81.3l-.8 .9M77.1 81.3l.5 .4M77.1 93.9l-.8 .8"/>
<path d="M77.1 93.9l.5 .4M77.6 91.5h.1M77.6 81.7h.1M77.6 94.3h.1"/>
</g>
<path d="M157.2 24.9l1.4 1-1.4 .9z" fill-rule="evenodd" fill="#00f"/>
<path d="M157.2 24.9l1.4 1-1.4 .9z" fill="none" stroke="#00f" stroke-width=".13"/>
<path d="M160.3 24.8l.5-.3-.3 .5z" fill-rule="evenodd" fill="#00f"/>
<path d="M160 25.3h.1M160.3 24.8l.5-.3-.3 .5zM160.8 24.5l-.8 .8" fill="none" stroke="#00f" stroke-width=".13"/>
<path d="M161 24.9l.5-.3-.3 .6z" fill-rule="evenodd" fill="#00f"/>
<path d="M154.4 25.9h9.8M158.6 24.5h.1M158.6 24.5v2.8M160 33.7h.1M160.8 32.9l-.8 .8M161 24.9l.5-.3-.3 .6zM164.2 25.9h.1" fill="none" stroke="#00f" stroke-width=".13"/>
<path d="M157.2 29.1l1.4 1-1.4 .9z" fill-rule="evenodd" fill="#00f"/>
<path d="M157.2 29.1l1.4 1-1.4 .9z" fill="none" stroke="#00f" stroke-width=".13"/>
<path d="M157.2 33.3l1.4 .9-1.4 1z" fill-rule="evenodd" fill="#00f"/>
<path d="M154.4 30.1h9.8M154.4 34.2h9.8M157.2 33.3l1.4 .9-1.4 1zM160.5 33.8h.1M160.7 29.5h.1M161.4 33l-.9 .8M161.5 28.7l-.8 .8M164.2 30.1h.1M164.2 34.2h.1" fill="none" stroke="#00f" stroke-width=".13"/>
<path d="M160.3 29l.5-.3-.3 .5z" fill-rule="evenodd" fill="#00f"/>
<path d="M160.3 29l.5-.3-.3 .5z" fill="none" stroke="#00f" stroke-width=".13"/>
<path d="M161 29l.5-.3-.3 .5z" fill-rule="evenodd" fill="#00f"/>
<path d="M161 29l.5-.3-.3 .5z" fill="none" stroke="#00f" stroke-width=".13"/>
<path d="M160.3 33.1l.5-.2-.3 .5z" fill-rule="evenodd" fill="#00f"/>
<path d="M160.3 33.1l.5-.2-.3 .5z" fill="none" stroke="#00f" stroke-width=".13"/>
<path d="M161 33.1l.5-.2-.3 .5z" fill-rule="evenodd" fill="#00f"/>
<g fill="none" stroke="#00f" stroke-width=".13">
<path d="M154.4 23.1h11.2v13.9h-11.2zM158.6 28.7h.1M158.6 32.9h.1M158.6 28.7v2.8M158.6 32.9v2.7M160 29.5h.1M160.7 25.4h.1M160.8 28.7l-.8 .8M161 33.1l.5-.2-.3 .5zM161.5 24.6l-.8 .8M164.2 34.2h.1M164.2 25.9v8.3"/>
<path d="M164.2 30.1h1.4M165.6 30.1h.1M73.8 96.7h.1M73.8 84.1h.1M73.8 96.7l-.4 .4M73.8 96.7l.8 .8M73.8 84.1l-.4 .4M73.8 84.1l.8 .9M74.6 97.5h.1M74.6 85h.1M75.5 96.7h.1M75.5 84.1h.1"/>
<path d="M75.5 96.7l-.9 .8M75.5 96.7l.8 .8M75.5 84.1l-.9 .9M75.5 84.1l.8 .9M76.3 97.5h.1M76.3 85h.1M77.1 96.7h.1M77.1 84.1h.1M77.1 96.7l-.8 .8M77.1 96.7l.5 .4M77.1 84.1l-.8 .9M77.1 84.1l.5 .4"/>
<path d="M77.6 97.1h.1M77.6 84.5h.1"/>
</g>
<g fill="none" stroke="#f00" stroke-width=".13">
<path d="M150.2 25.9h.1M150.2 30.1h.1M150.2 34.2h.1M150.2 25.9h4.2M150.2 30.1h4.2M150.2 34.2h4.2M165.6 30.1h4.2M169.8 30.1h.1M72 97.1h.1M72 84.5h.1M72 97.1h1.4M72 84.5h1.4"/>
<path d="M77.6 97.1h1.4M77.6 84.5h1.4M79 97.1h.1M79 84.5h.1"/>
</g>
<circle cx="37" cy="116.6" r=".29" fill="#f0f"/>
<circle cx="37" cy="116.6" r=".29" fill="none" stroke="#f0f" stroke-width=".13"/>
<circle cx="63.6" cy="74.7" r=".29" fill="#f0f"/>
<circle cx="63.6" cy="74.7" r=".29" fill="none" stroke="#f0f" stroke-width=".13"/>
<circle cx="35.6" cy="46.8" r=".29" fill="#f0f"/>
<circle cx="35.6" cy="46.8" r=".29" fill="none" stroke="#f0f" stroke-width=".13"/>
<circle cx="60.8" cy="32.8" r=".29" fill="#f0f"/>
<circle cx="60.8" cy="32.8" r=".29" fill="none" stroke="#f0f" stroke-width=".13"/>
<circle cx="162.7" cy="95.7" r=".29" fill="#f0f"/>
<circle cx="162.7" cy="95.7" r=".29" fill="none" stroke="#f0f" stroke-width=".13"/>
<circle cx="157.2" cy="95.7" r=".29" fill="#f0f"/>
<circle cx="157.2" cy="95.7" r=".29" fill="none" stroke="#f0f" stroke-width=".13"/>
<circle cx="162.7" cy="116.6" r=".29" fill="#f0f"/>
<circle cx="162.7" cy="116.6" r=".29" fill="none" stroke="#f0f" stroke-width=".13"/>
<circle cx="157.2" cy="116.6" r=".29" fill="#f0f"/>
<circle cx="157.2" cy="116.6" r=".29" fill="none" stroke="#f0f" stroke-width=".13"/>
<circle cx="74.7" cy="60.8" r=".29" fill="#f0f"/>
<circle cx="74.7" cy="60.8" r=".29" fill="none" stroke="#f0f" stroke-width=".13"/>
<g font-size="4">
<text x="99.9" y="118.6">LAB 5</text>
<text x="85.9" y="122.8">ECE3301L SESSION 3</text>
</g>
<text font-size="3.7" x="200.5" y="42.9">DVM</text>
<g font-size="2.9" fill="#f00">
<text x="23.1" y="12.9">MAKE</text>
<text x="23.1" y="15.8">PIN 1 AND PIN 2</text>
<text x="32.3" y="12.9">SURE</text>
<text x="41.4" y="12.9">TO</text>
<text x="47.2" y="12.9">HAVE</text>
<text x="52.4" y="15.8">OF</text>
<text x="56.3" y="12.9">THE</text>
<text x="57.9" y="15.8">JP3</text>
<text x="63.8" y="12.9">JUMPER</text>
<text x="65.2" y="15.8">FOR THIS</text>
<text x="76.5" y="12.9">INSTALLED</text>
<text x="81.5" y="15.8">LAB.</text>
<text x="94.4" y="12.9">BETWEEN</text>
</g>
<g font-size="2.9">
<text x="28.7" y="19.9">DEVELOPMENT</text>
<text x="50.8" y="19.9">BOARD</text>
<text x="187.9" y="56.2">GND</text>
</g>
<g font-size="2.6" fill="#000080">
<text x="187.9" y="22.7">U2</text>
<text x="39.8" y="31">R1</text>
<text x="46.8" y="31">33</text>
<text x="186.5" y="33.8">LMT84</text>
<text x="54.5" y="39.4">Z1</text>
<text x="48.2" y="43.1">LM4040</text>
<text x="45.4" y="52">U1</text>
<text x="192.1" y="63.2">RREF1</text>
<text x="192.1" y="66">33K 1%</text>
</g>
<text font-size="2.6" x="22.1" y="33.1">+5V</text>
<g font-size="2.5">
<text x="172.6" y="26.5">VTEMP</text>
<text x="53.8" y="32.1">VREF = 4.096V</text>
<text x="183.7" y="41.9">RED PROBE</text>
<text x="167" y="62.9">VREF = 4.096V</text>
<text x="193.5" y="69.9">VL2</text>
</g>
<g font-size="2.2" fill="#000080">
<text x="101.3" y="39.1">D1</text>
<text x="129.2" y="39.1">D2</text>
<text x="157.2" y="39.1">D3</text>
<text x="194.9" y="74">PR1</text>
</g>
<g font-size="2.2">
<text x="168.4" y="98.9">LEFT/UPPER</text>
<text x="168.4" y="96.1">7-SEGMENT</text>
<text x="182.7" y="96.1">LED1</text>
<text x="184.1" y="98.9">DIGIT</text>
<text x="168.4" y="119.9">RIGHT/LOWER</text>
<text x="168.4" y="117.1">7-SEGMENT</text>
<text x="182.7" y="117.1">LED2</text>
<text x="185.5" y="119.9">DIGIT</text>
</g>
<g font-size="1.8">
<text x="153" y="95.7">d1</text>
<text x="153" y="92.9">f1</text>
<text x="153" y="94.3">e1</text>
<text x="153" y="91.5">g1</text>
<text x="153" y="99.9">a1</text>
<text x="153" y="98.5">b1</text>
<text x="153" y="97.1">c1</text>
<text x="153" y="112.5">f2</text>
<text x="153" y="113.9">e2</text>
<text x="153" y="111.1">g2</text>
<text x="153" y="115.3">d2</text>
<text x="153" y="119.5">a2</text>
<text x="153" y="118.1">b2</text>
<text x="153" y="116.7">c2</text>
</g>
<g font-size="1.3">
<text x="96.8" y="25.5">1</text>
<text x="96.8" y="29.7">3</text>
<text x="110.7" y="29.7">2</text>
<text x="124.8" y="25.5">1</text>
<text x="124.8" y="29.7">3</text>
<text x="138.6" y="29.7">2</text>
<text x="152.7" y="25.5">1</text>
<text x="152.7" y="29.7">3</text>
<text x="166.5" y="29.7">2</text>
<text x="184.8" y="24.1">1</text>
<text x="184.8" y="26.9">2</text>
<text x="184.8" y="29.7">3</text>
<text x="96.8" y="33.9">4</text>
<text x="124.8" y="33.9">4</text>
<text x="152.7" y="33.9">4</text>
<text x="70.1" y="36.7">1</text>
<text x="70.1" y="38.1">2</text>
<text x="70.1" y="39.5">3</text>
<text x="35.3" y="51.4" transform="rotate(-90 35.3 51.4)">32</text>
<text x="36.7" y="51.4" transform="rotate(-90 36.7 51.4)">11</text>
<text x="57.6" y="53.5">14</text>
<text x="57.6" y="56.3">2</text>
<text x="57.6" y="57.7">3</text>
<text x="57.6" y="59.1">4</text>
<text x="57.6" y="60.5">5</text>
<text x="57.6" y="61.8">6</text>
<text x="57.6" y="63.2">7</text>
<text x="57.6" y="66">33</text>
<text x="57.6" y="67.4">34</text>
<text x="57.6" y="68.8">35</text>
<text x="57.6" y="70.2">36</text>
<text x="57.6" y="71.6">37</text>
<text x="57.6" y="73">38</text>
<text x="57.6" y="74.4">39</text>
<text x="57.6" y="75.8">40</text>
<text x="57.6" y="82.8">18</text>
<text x="57.6" y="81.4">17</text>
<text x="57.6" y="80">16</text>
<text x="57.6" y="78.6">15</text>
<text x="30.4" y="85.6">13</text>
<text x="31.2" y="84.2">1</text>
<text x="57.6" y="88.4">26</text>
<text x="57.6" y="87">25</text>
<text x="57.6" y="85.6">24</text>
<text x="57.6" y="84.2">23</text>
<text x="57.6" y="91.2">19</text>
<text x="57.6" y="92.6">20</text>
<text x="57.6" y="94">21</text>
<text x="57.6" y="95.4">22</text>
<text x="57.6" y="96.8">27</text>
<text x="57.6" y="98.2">28</text>
<text x="57.6" y="99.6">29</text>
<text x="57.6" y="101">30</text>
<text x="57.6" y="103.8">8</text>
<text x="57.6" y="105.2">9</text>
<text x="57.6" y="106.6">10</text>
<text x="35.3" y="110.6" transform="rotate(-90 35.3 110.6)">31</text>
<text x="36.7" y="110.6" transform="rotate(-90 36.7 110.6)">12</text>
</g>
<g font-size="1.3" fill="#004080">
<text x="187.2" y="25.1">VS</text>
<text x="187.2" y="27.9">VOUT</text>
<text x="187.2" y="30.6">GND</text>
<text x="36.2" y="55.8" transform="rotate(-90 36.2 55.8)">VDD</text>
<text x="37.6" y="55.8" transform="rotate(-90 37.6 55.8)">VDD</text>
<text x="41.9" y="60">RA2/AN2/VREF-/CVREF</text>
<text x="46.9" y="54.4">OSC2/CLKOUT</text>
<text x="50.6" y="57.2">RA0/AN0</text>
<text x="50.6" y="58.6">RA1/AN1</text>
<text x="38.9" y="64.2">RA5/AN4/SS/HLVDIN/C2OUT</text>
<text x="45.1" y="62.8">RA4/T0CKIC1OUT</text>
<text x="46.5" y="61.4">RA3/AN3VREF+</text>
<text x="43.4" y="67">RB0/INT0/FLT0/AN12</text>
<text x="46.8" y="68.4">RB1/INT1/AN10</text>
<text x="46.8" y="71.2">RB3/AN9/CCP2</text>
<text x="47.5" y="69.8">RB2/INT2/AN8</text>
<text x="46.8" y="72.6">RB4/KBI0/AN11</text>
<text x="47.1" y="74">RB5/KBI1/PGM</text>
<text x="47.2" y="75.4">RB6/KBI2/PGC</text>
<text x="47.2" y="76.8">RB7/KBI3/PGD</text>
<text x="44" y="79.5">RC0/T1OSO/T13CKI</text>
<text x="45.6" y="80.9">RC1/T1OSI/CCP2</text>
<text x="46.8" y="82.3">RC2/CCP1/P1A</text>
<text x="47.5" y="83.7">RC3/SCK/SCL</text>
<text x="10.5" y="85.1">1</text>
<text x="10.5" y="86.5">2</text>
<text x="10.5" y="87.9">3</text>
<text x="10.5" y="89.3">4</text>
<text x="33.6" y="85.1">MCLR/Vpp</text>
<text x="33.6" y="86.5">OSC1/CLKIN/RA7</text>
<text x="48" y="85.1">RC4/SDI/SDA</text>
<text x="49.1" y="89.3">RC7/RX/DT</text>
<text x="49.2" y="87.9">RC6/TX/CK</text>
<text x="50.2" y="86.5">RC5/SDO</text>
<text x="10.5" y="90.7">5</text>
<text x="10.5" y="92.1">6</text>
<text x="49.7" y="92.1">RD0/PSP0</text>
<text x="49.7" y="93.5">RD1/PSP1</text>
<text x="49.7" y="94.9">RD2/PSP2</text>
<text x="46.9" y="100.5">RD6/PSP6/P1C</text>
<text x="46.9" y="101.9">RD7/PSP7/P1D</text>
<text x="46.9" y="99.1">RD5/PSP5/P1B</text>
<text x="49.7" y="96.3">RD3/PSP3</text>
<text x="49.7" y="97.7">RD4/PSP4</text>
<text x="36.2" y="107.6" transform="rotate(-90 36.2 107.6)">Vss</text>
<text x="37.6" y="107.6" transform="rotate(-90 37.6 107.6)">Vss</text>
<text x="48" y="106.1">RE1/WR/AN6</text>
<text x="48.4" y="104.7">RE0/RD/AN5</text>
<text x="48.5" y="107.5">RE2/CS/AN7</text>
</g>
<g font-size="1.2">
<text x="178.4" y="16.9">+5V</text>
<text x="86.5" y="25.6">+5V</text>
<text x="17.5" y="78.7">USB_POWER</text>
<text x="156.3" y="84.8">+5V</text>
<text x="154.9" y="105.8">+5V</text>
</g>
<g font-size="1.2" fill="#000080">
<text x="94.3" y="41">LED_RGB COMMON CATHODE</text>
<text x="122.3" y="41">LED_RGB COMMON CATHODE</text>
<text x="150.2" y="41">LED_RGB COMMON CATHODE</text>
<text x="65" y="45.2">HEADER 3</text>
<text x="66.4" y="43.8">JP1</text>
<text x="69.2" y="71.7">RINT7</text>
<text x="69.2" y="70.3">RINT6</text>
<text x="69.2" y="67.5">RINT4</text>
<text x="69.2" y="66.1">RINT3</text>
<text x="69.2" y="68.9">RINT5</text>
<text x="79" y="71.7">220</text>
<text x="79" y="70.3">220</text>
<text x="79" y="67.5">220</text>
<text x="79" y="66.1">220</text>
<text x="79" y="68.9">220</text>
<text x="69.2" y="73.1">RINT8</text>
<text x="69.2" y="74.5">RINT9</text>
<text x="79" y="73.1">220</text>
<text x="79" y="74.5">220</text>
<text x="194.9" y="75.9">PHOTO_RESISTOR</text>
<text x="9" y="83">JP2</text>
<text x="69.2" y="82.9">RINT12</text>
<text x="69.2" y="78.7">RINT1</text>
<text x="69.2" y="80.1">RINT10</text>
<text x="69.2" y="81.5">RINT11</text>
<text x="79" y="82.9">220</text>
<text x="79" y="78.7">220</text>
<text x="79" y="80.1">220</text>
<text x="79" y="81.5">220</text>
<text x="69.2" y="85.7">RINT14</text>
<text x="69.2" y="84.3">RINT13</text>
<text x="79" y="85.7">220</text>
<text x="79" y="84.3">220</text>
<text x="7.7" y="94.1">HEADER 6</text>
<text x="69.2" y="95.5">RINT18</text>
<text x="69.2" y="92.7">RINT16</text>
<text x="69.2" y="91.3">RINT15</text>
<text x="69.2" y="94.1">RINT17</text>
<text x="79" y="95.5">220</text>
<text x="79" y="92.7">220</text>
<text x="79" y="91.3">220</text>
<text x="79" y="94.1">220</text>
<text x="69.2" y="99.7">RINT21</text>
<text x="69.2" y="98.3">RINT20</text>
<text x="69.2" y="96.9">RINT19</text>
<text x="79" y="99.7">220</text>
<text x="79" y="98.3">220</text>
<text x="79" y="96.9">220</text>
<text x="69.2" y="103.8">RINT2</text>
<text x="69.2" y="106.6">RINT22</text>
<text x="79" y="103.8">220</text>
<text x="79" y="106.6">220</text>
<text x="42.6" y="110.8">PIC18F4321</text>
</g>
<g font-size="1.2" fill="#f00">
<text x="136.5" y="46.5">PORTE.0</text>
<text x="136.5" y="47.9">PORTE.2</text>
<text x="83.4" y="59.1">RA2/AN2</text>
<text x="83.4" y="56.3">RA0/AN0</text>
<text x="171.4" y="56.3">VL1</text>
<text x="83.4" y="60.5">RA3/AN3</text>
<text x="83.4" y="66.1">PORTB.0</text>
<text x="83.4" y="67.5">PORTB.1</text>
<text x="83.4" y="68.9">PORTB.2</text>
<text x="83.4" y="70.3">PORTB.3</text>
<text x="83.4" y="71.7">PORTB.4</text>
<text x="199.4" y="70.3">VL2</text>
<text x="83.4" y="74.5">PORTB.6</text>
<text x="83.4" y="73.1">PORTB.5</text>
<text x="83.4" y="82.8">PORTC.3</text>
<text x="83.4" y="78.7">PORTC.0</text>
<text x="83.4" y="80.1">PORTC.1</text>
<text x="83.4" y="81.4">PORTC.2</text>
<text x="83.4" y="84.2">PORTC.4</text>
<text x="83.4" y="85.6">PORTC.5</text>
<text x="83.4" y="91.2">PORTD.0</text>
<text x="83.4" y="92.6">PORTD.1</text>
<text x="83.4" y="94">PORTD.2</text>
<text x="83.4" y="95.4">PORTD.3</text>
<text x="83.4" y="99.6">PORTD.6</text>
<text x="83.4" y="96.8">PORTD.4</text>
<text x="83.4" y="98.2">PORTD.5</text>
<text x="83.4" y="103.8">PORTE.0</text>
<text x="83.4" y="106.6">PORTE.2</text>
</g>
<g font-size="1.1">
<text x="183.7" y="5.9">LMT84 VIEW FROM THE TOP</text>
<text x="186.5" y="8.7">GND</text>
<text x="188" y="10.4">3</text>
<text x="189.3" y="7.3">VOUT</text>
<text x="189.9" y="10.4">2</text>
<text x="191.4" y="10.4">1</text>
<text x="192.1" y="8.7">VS</text>
<text x="76.2" y="36.6">INSTALL</text>
<text x="76.2" y="39.4">JUMPER</text>
<text x="158.6" y="88.3">CA1</text>
<text x="160" y="89.7">a</text>
<text x="155.8" y="93.9">f</text>
<text x="160" y="95.3">g</text>
<text x="164.2" y="93.9">b</text>
<text x="155.8" y="98.1">e</text>
<text x="164.2" y="98.1">c</text>
<text x="153" y="103.7">dp1</text>
<text x="160" y="102.3">d</text>
<text x="158.6" y="109.3">CA2</text>
<text x="160" y="110.7">a</text>
<text x="155.8" y="119">e</text>
<text x="155.8" y="114.9">f</text>
<text x="160" y="116.2">g</text>
<text x="164.2" y="119">c</text>
<text x="164.2" y="114.9">b</text>
<text x="153" y="123.2">dp2</text>
<text x="160" y="123.2">d</text>
</g>
<g font-size="1.1" fill="#00f">
<text x="98.5" y="25.4">R-</text>
<text x="98.5" y="29.6">G-</text>
<text x="126.4" y="25.4">R-</text>
<text x="126.4" y="29.6">G-</text>
<text x="154.4" y="25.4">R-</text>
<text x="154.4" y="29.6">G-</text>
<text x="98.5" y="33.8">B-</text>
<text x="126.4" y="33.8">B-</text>
<text x="154.4" y="33.8">B-</text>
</g>
<g font-size=".5">
<text x="21.8" y=".6">E</text>
<text x="64" y=".6">D</text>
<text x="106.2" y=".6">C</text>
<text x="148.3" y=".6">B</text>
<text x="190.5" y=".6">A</text>
<text x=".2" y="14.5">E</text>
<text x="211.9" y="14.5">E</text>
<text x=".2" y="41.3">D</text>
<text x="211.9" y="41.3">D</text>
<text x=".2" y="68.2">C</text>
<text x="211.9" y="68.2">C</text>
<text x=".2" y="95">B</text>
<text x="211.9" y="95">B</text>
<text x=".2" y="121.8">A</text>
<text x="211.9" y="121.8">A</text>
<text x="21.8" y="135.4">E</text>
<text x="64" y="135.4">D</text>
<text x="106.2" y="135.4">C</text>
<text x="148.3" y="135.4">B</text>
<text x="190.5" y="135.4">A</text>
</g>
</svg>
